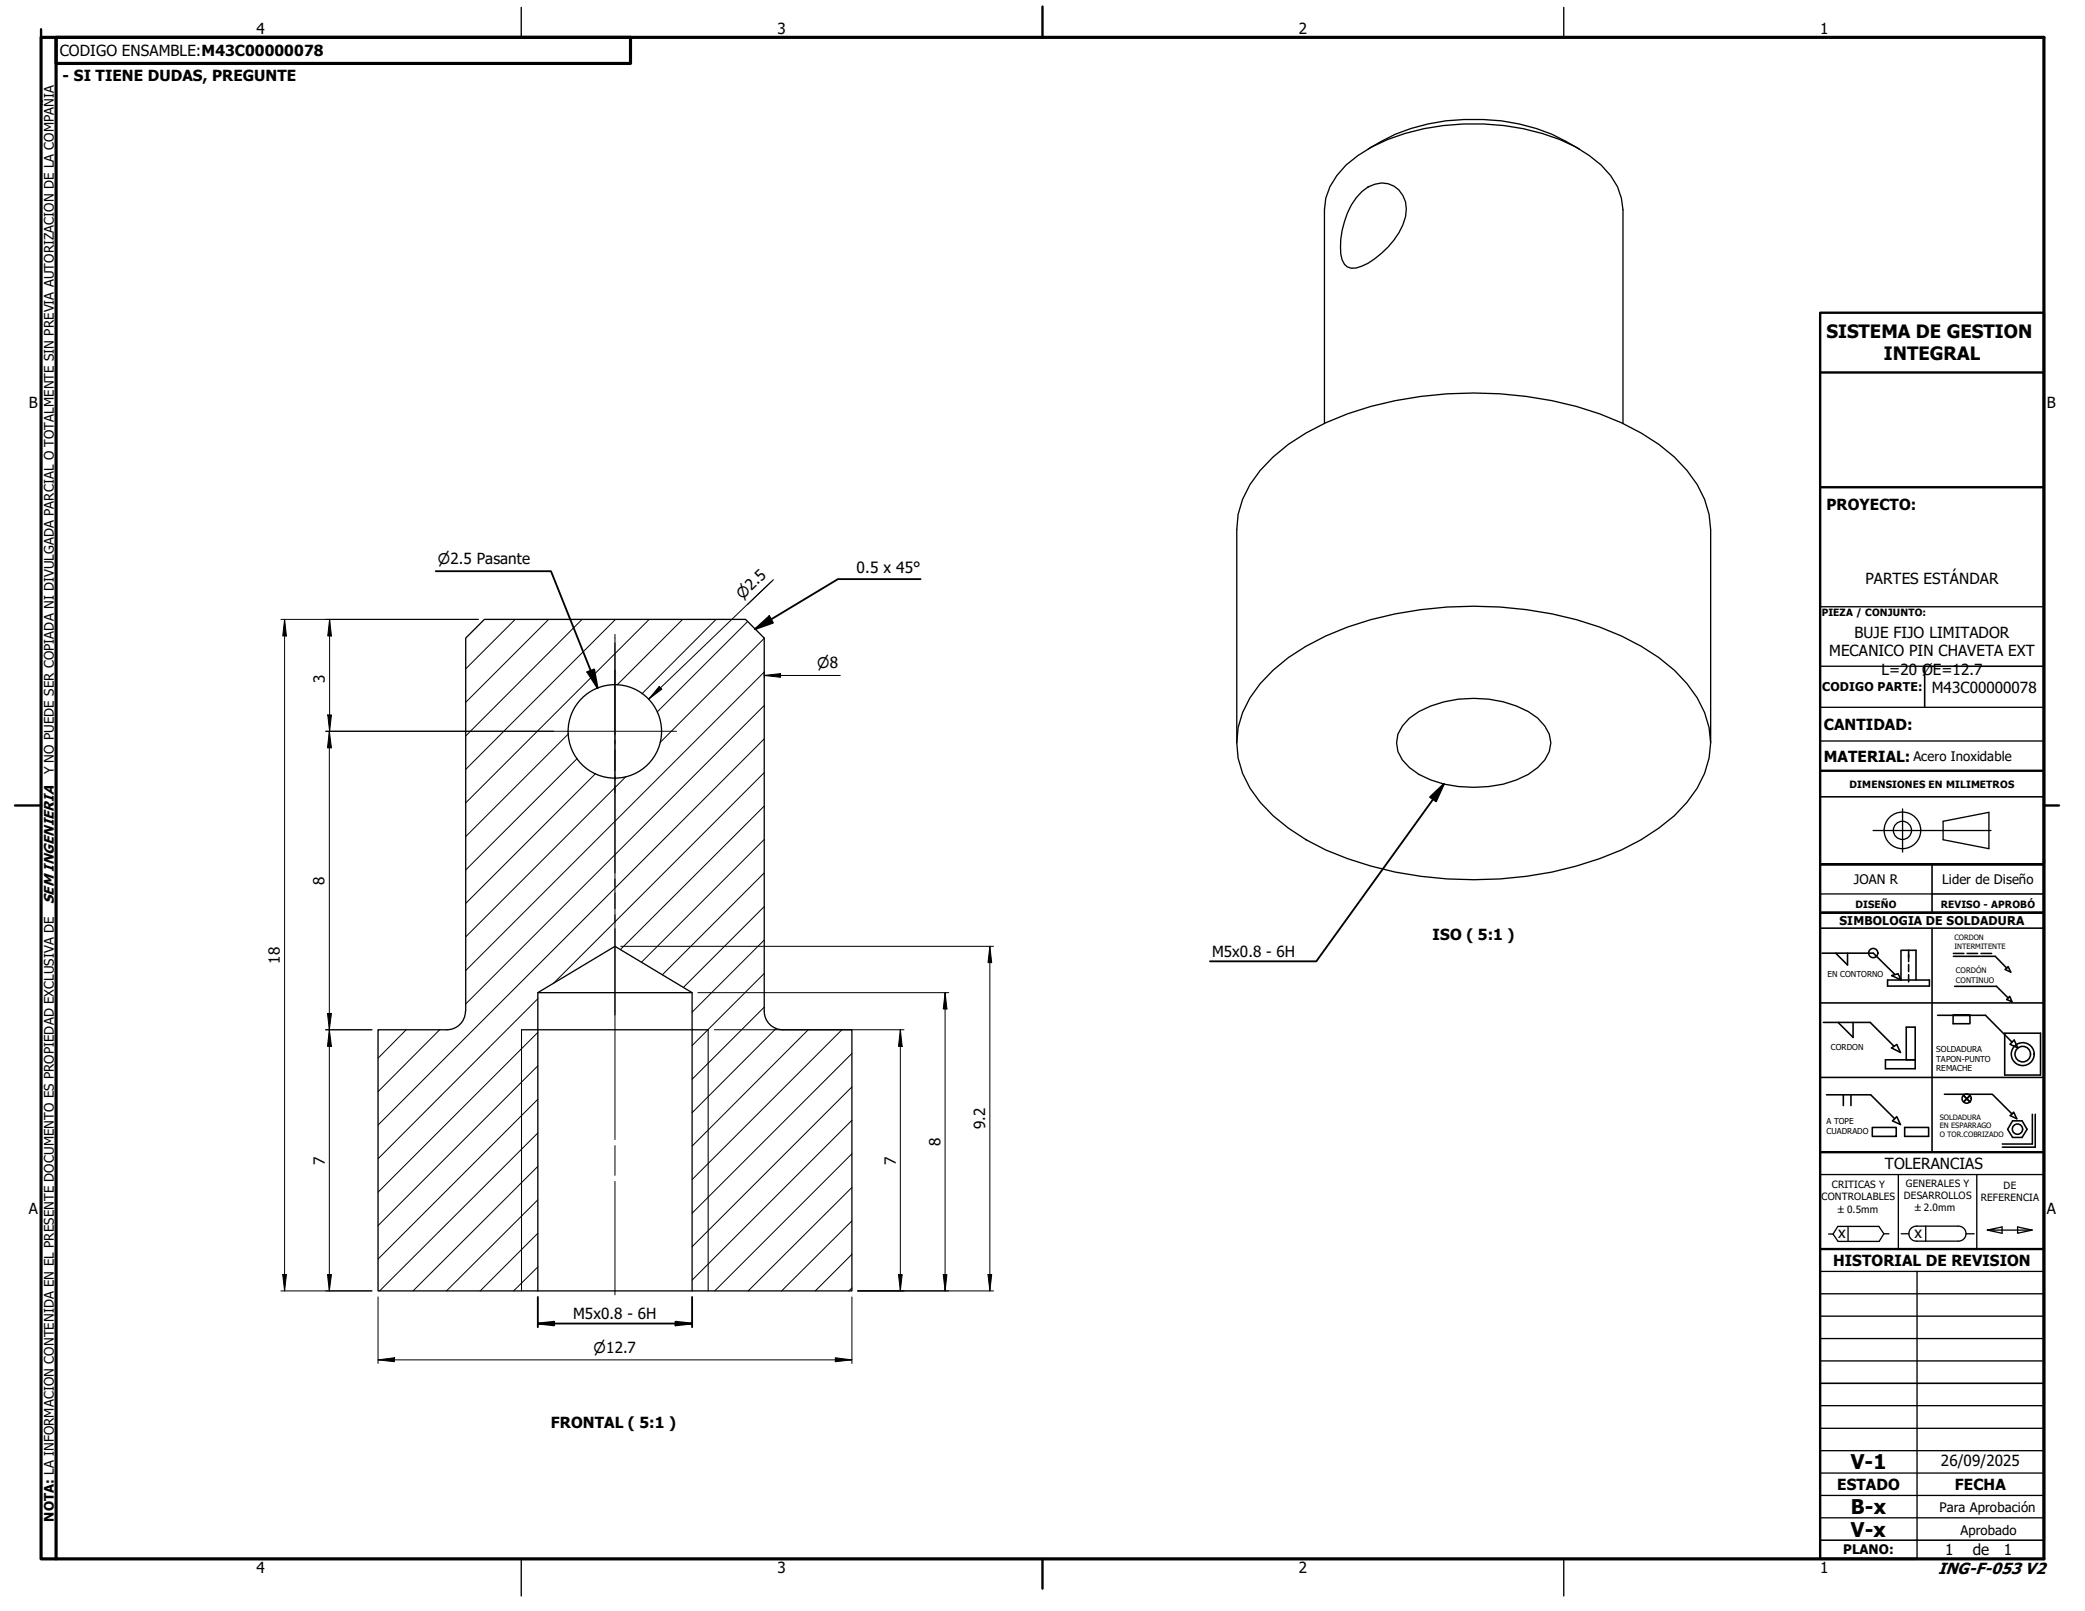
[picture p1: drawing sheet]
<svg xmlns="http://www.w3.org/2000/svg" width="279mm" height="216mm" viewBox="0 0 279 216" stroke-linecap="round" stroke-linejoin="round" font-family="sans-serif">
<!-- layer: Hatch (ISO) -->
<g fill="none" stroke="#000" stroke-width=".13">
<path d="M69 83l-6.6 6.6M73.5 83l-11.1 11.1M76.2 98.3l-13.8 13.8M78 83l-15.6 15.6M82.5 83l-20.1 20.1M87 83l-24.6 24.6M91.5 83l-8.8 8.8M96 83l-10 10M100.2 83.3l-12.1 12.1M102.4 99l-51.7 51.8M102.4 94.5l-40 40M102.4 90.1l-40 40"/>
<path d="M102.4 85.5l-14 14M77.4 101.6l-15 15M79.8 103.6l-17.4 17.5M83.9 104.1l-21.5 21.5M102.4 117l-13.6 13.6M102.4 112.5l-16.4 16.4M102.4 108l-19.3 19.2M102.4 103.5l-28.2 28.3M54.4 138l-3.7 3.8M58.9 138l-8.2 8.3M72.1 138.4l-21.4 21.4M72.1 133.8l-21.4 21.5"/>
<path d="M102.4 135l-9.7 9.6M102.4 130.5l-9.7 9.6M102.4 126l-9.7 9.6M102.4 121.5l-10.8 10.8M104 137.8l-11.3 11.3M108.3 138l-15.6 15.6M112.8 138l-20.1 20.1M72.1 156.3l-16.7 16.7M72.1 151.8l-21.2 21.2M72.1 147.3l-21.4 21.4M72.1 142.8l-21.4 21.5M114.2 159.1l-13.9 13.9"/>
<path d="M114.2 154.6l-18.4 18.4M114.2 150.1l-21.5 21.5M114.2 145.7l-21.5 21.4M114.2 141.2l-21.5 21.4M72.1 169.8l-3.3 3.2M72.1 165.3l-7.8 7.7M72.1 160.8l-12.3 12.2M114.2 172.6l-.5 .4M114.2 168.1l-4.9 4.9M114.2 163.6l-9.5 9.4"/>
</g>
<!-- layer: Visible (ISO) -->
<g fill="none" stroke="#000" stroke-width=".18">
<path d="M183.3 20a25.1 25.1 0 0 1 15.4-4 24.7 24.7 0 0 1 12.9 4M182.5 25.7a3.5 3.5 0 0 1 5-.2 4 4 0 0 1 .5 4.6 11.3 11.3 0 0 1-5.5 5.6 1.72 1.72 0 0 1-2.7-.9 10.5 10.5 0 0 1 2.7-9.1zM177.5 56.8v-28.7a8.4 8.4 0 0 1 2.9-6 23.4 23.4 0 0 1 13-5.3 31.5 31.5 0 0 1 17.7 2.9 12.9 12.9 0 0 1 5.6 5.3l.6 1.6 .2 1.5v28.7M165.7 99.6v-28.6a12.2 12.2 0 0 1 3.2-8 24.6 24.6 0 0 1 8.8-6.3 50.8 50.8 0 0 1 26.8-3.6 39.2 39.2 0 0 1 17.8 6.4 17.5 17.5 0 0 1 6.1 7.4l.6 2 .2 2.1v28.6M170.6 89.8a31 31 0 0 1 13.1-6.8 53 53 0 0 1 30.6 1 30.2 30.2 0 0 1 10.1 5.8 13.9 13.9 0 0 1 4.8 9.8 12.5 12.5 0 0 1-3.1 7.9 26.6 26.6 0 0 1-11.8 7.6 51.9 51.9 0 0 1-33.7 0 27.4 27.4 0 0 1-11.7-7.6 11.6 11.6 0 0 1 0-15.9zM188.9 96.2a13.5 13.5 0 0 1 8.6-2.6 14 14 0 0 1 8.6 2.6l.9 1.1a3.6 3.6 0 0 1 0 4.5 9.5 9.5 0 0 1-5.6 3.3 16.6 16.6 0 0 1-11.3-1.3l-1.2-.9a3.9 3.9 0 0 1-1-5.6zM243.9 89.3h14M243.9 81.3h30M243.9 94.8h30M243.9 99.3h30M243.9 119.8h15M62.4 135.5a2.49 2.49 0 0 1-2.5 2.5h-9.2v35h21.4v-40l10.3-6.2 10.3 6.2v40h21.5v-35h-9.3"/>
<path d="M62.4 135.5v-50l2.5-2.5h35l2.5 2.5v50a2.49 2.49 0 0 0 2.5 2.5M69.9 138h25M72.1 133h20.6M72.1 173h20.6M243.9 179.4h30M243.9 176.4h30M243.9 173.4h30M243.9 170.4h30M247.6 164.4v2M252.4 165.3l-.6 1.1h-5.5l-.7-1h-.6M253.1 165.3h-.7l-.6-.9h-5.5l-.7 1M254.8 165.3h1"/>
<path d="M256.9 166.3h5.5M256.9 164.3h5.5M256.9 164.3a1.01 1.01 0 0 0-1.1 1 1.01 1.01 0 0 0 1.1 1M256.9 170.4v38.5M258.1 164.3v2M262.4 164.3a1.01 1.01 0 0 1 1.1 1 1.01 1.01 0 0 1-1.1 1M263.5 165.3h1M266.3 164.9l2 .4v-.9l-2 .5h6M270.4 164.4l1.9 .5-1.9 .4zM243.9 182.4h30"/>
<circle cx="82.4" cy="98" r="6.3"/>
</g>
<!-- layer: Visible Narrow (ISO) -->
<path d="M69.9 138v35M94.9 138v35" fill="none" stroke="#000" stroke-width=".14"/>
<!-- layer: Border (ANSI) -->
<path d="M5.5 5h268.4v203.9h-268.4zM7.5 5h77v3.5h-77zM7.5 5v203.9" fill="none" stroke="#000" stroke-width=".42"/>
<!-- layer: Border (ISO) -->
<path d="M5.5 3.9v1.1M139.7 .9v4.1M2 107.9h3.5M273.9 107.9h2M139.7 208.9v4" fill="none" stroke="#000" stroke-width=".32"/>
<!-- layer: Border (ANSI) -->
<path d="M69.8 1v4M209.5 1v4M69.8 208.9v5M209.5 208.9v5" fill="none" stroke="#000" stroke-width=".18"/>
<!-- layer: Title (ISO) -->
<path d="M243.9 49.9h30M243.9 65.3v-23.4h30v164.5M243.9 65.3v57M243.9 65.3h30M243.9 103.3h30M273.9 115.8h-30h30M243.9 122.3v32.1h30M243.9 122.3h30M243.9 154.4v54.5h13M243.9 167.4h30" fill="none" stroke="#000" stroke-width=".32"/>
<!-- layer: Title (ANSI) -->
<g fill="none" stroke="#000" stroke-width=".21">
<path d="M273.9 89.3h-16v5.5M243.9 106.8h30M258.9 119.8h15M258.9 115.8v6.5M243.9 122.3h30h-29.7M243.9 124.4h30M243.9 134.4h30M244.2 127.7h6.8l2.9 2.9M244.3 137h6.3l3.2 3.2M246 127.7l1.6 1.6v-1.6M246.3 137l2 2v-2M252.9 131.3h5.7v.9h-5.7z"/>
<path d="M253.5 130.7l.9-.2 .3 .8zM254.7 131.3v-3.9h2.1v3.9M255.8 127.4v1.5M255.8 129.3v.9M255.8 130.6v1M258.9 124.4v30M259.6 136.1h6.5l3.5 3.6M261.7 136.1v1.1h2.3v-1.1h-2.3h2.3M261.8 127.8h1.4M261.8 128.2h5.6l1.5 1.6M261.9 132.2h5.6l1.6 1.5M263.6 127.8h1.4"/>
<path d="M265.5 127.8h1.4M268.6 138.5h4.8v5.6h-4.8zM269.1 129.5l.4 .8-.8-.4zM269.3 133.5l.3 .8-.7-.4zM269.9 139.4l.5 1-1.1-.5zM243.9 144.4h30M244.8 146.7h5.9l3.2 3.2M247 146.7v1.5M248 146.7v1.5M250.9 151.1h3.2v1.2h-3.2zM253.5 140.4l.7-.4 .5 1zM254.2 149.6l.5 1.1-1.1-.5z"/>
<path d="M255.2 151.1h3.2v1.2h-3.2zM255.4 142v-4.3h1.2v5.5h-3.9v-1.2h3.9M260.6 146.6h6.4l2.6 2.7M263.1 146.8l.9 .9M264 146.8l-.9 .9 .9-.9M269.4 149.5l.4-.5 .5 .9zM269.7 150.2h1.3l.6 1.1-.6 1.1h-1.3l-.7-1.1zM272.3 149.3v4h-4M272.7 149.3v4.4h-4.4M243.9 185.4h30M243.9 206.4h30"/>
<circle cx="251" cy="127.7" r=".62"/>
<circle cx="263.5" cy="147.2" r=".62"/>
<circle cx="270.4" cy="151.3" r=".69"/>
<circle cx="271.1" cy="141.3" r="1.53"/>
<circle cx="271.1" cy="141.3" r="1.04"/>
</g>
<g fill="none" stroke="#000" stroke-width=".18">
<path d="M260.4 110.1l6.1-1.2v4.8l-6.1-1.2zM243.9 157.4h30M254.4 157.4v10M264.9 157.4v10M243.9 191.4h30M243.9 194.4h30M243.9 188.4h30M243.9 197.4h30M243.9 203.4h30M243.9 200.4h30"/>
<circle cx="254.9" cy="111.3" r="2.45"/>
<circle cx="254.9" cy="111.3" r="1.22"/>
</g>
<!-- layer: Centerline (ANSI) -->
<path d="M251 111.3h15.8M255 108.4v5.8" fill="none" stroke="#000" stroke-width=".18"/>
<!-- layer: Dimension (ISO) -->
<g fill="none" stroke="#000" stroke-width=".13">
<path d="M103.4 77.9l-3.2 3.1M103.6 77.7l-16.7 16M37.6 83h26.5M38.1 83l.3 2.2h-.5zM38.1 83v90M43.6 98h30.6M43.9 95.8h.5l-.2 2.2zM44.1 98l.3 2.2h-.5zM44.1 98v75M44.2 83l.2 2.2h-.5zM44.2 83v15M88.3 92l.4 .4-1.8 1.3z"/>
<path d="M102.4 90.5l2.2-.2v.5zM102.4 90.5h10.2M102.4 90v.8M43.6 138h6.2M43.9 135.8h.5l-.3 2.2zM44.1 138l.3 2.2h-.5zM83.2 126.8h49.9M93.5 133h33.6M95.7 138h25.4M120.6 138l.3 2.2h-.5zM120.6 138v35M126.6 133l.3 2.2h-.5z"/>
<path d="M126.6 133v40M132.6 126.8l.3 2.2h-.5zM132.6 126.8v46.2M37.6 173h12.2M37.9 170.8h.5l-.3 2.2zM43.9 170.8h.5l-.3 2.2zM50.7 173.8v8.9M114.2 173.8v8.9M114.9 173h18.2M120.4 170.8h.5l-.3 2.2zM126.4 170.8h.5l-.3 2.2zM132.4 170.8h.5l-.3 2.2z"/>
<path d="M50.7 182.2l2.1-.2v.5zM50.7 182.2h63.5M111.9 182l2.3 .2-2.3 .3z"/>
</g>
<g fill="#000">
<path d="M38.1 83l.3 2.2h-.5zM43.9 95.8h.5l-.2 2.2zM44.2 83l.2 2.2h-.5zM88.3 92l.4 .4-1.8 1.3zM102.4 90.5l2.2-.2v.5zM44.1 98l.3 2.2h-.5zM43.9 135.8h.5l-.3 2.2zM126.6 133l.3 2.2h-.5zM132.6 126.8l.3 2.2h-.5zM44.1 138l.3 2.2h-.5zM120.6 138l.3 2.2h-.5zM37.9 170.8h.5l-.3 2.2z"/>
<path d="M43.9 170.8h.5l-.3 2.2zM120.4 170.8h.5l-.3 2.2zM126.4 170.8h.5l-.3 2.2zM132.4 170.8h.5l-.3 2.2zM50.7 182.2l2.1-.2v.5zM111.9 182l2.3 .2-2.3 .3z"/>
</g>
<!-- layer: Centerline (ISO) -->
<path d="M82.4 85v67.7M82.4 153.5v4M82.4 158.3v15.2" fill="none" stroke="#000" stroke-width=".13"/>
<!-- layer: Center Mark (ISO) -->
<path d="M74.2 98h16.5M82.4 89.8v16.5" fill="none" stroke="#000" stroke-width=".13"/>
<!-- layer: Symbol (ISO) -->
<path d="M58.4 76.6h15.4l6.3 15.6M123.4 77.6h-11.1l-11.1 6.7M78.7 90.1l.9-.4 .5 2.5zM101.2 84.3l1.9-1.7 .5 .9zM191.6 106.8l1.9-1.7-1.1 2.3zM193.5 105.1l-17.1 23.7h-14.3M72.1 177.4l2.2-.3v.5zM72.1 177.4h20.6M72.1 173.8v4.1M90.5 177.1l2.2 .3-2.2 .2zM92.7 173.8v4.1" fill="none" stroke="#000" stroke-width=".25"/>
<path d="M78.7 90.1l.9-.4 .5 2.5zM101.2 84.3l1.9-1.7 .5 .9zM191.6 106.8l1.9-1.7-1.1 2.3zM72.1 177.4l2.2-.3v.5zM90.5 177.1l2.2 .3-2.2 .2z" fill="#000"/>
<g font-size="2.7">
<text x="248" y="196.9">V-1</text>
<text x="248" y="202.9">B-x</text>
<text x="248" y="205.9">V-x</text>
</g>
<g font-size="2.5">
<text x="244.8" y="45.3">SISTEMA DE GESTION</text>
<text x="252.4" y="48.3">INTEGRAL</text>
</g>
<text font-size="2.2" x="259.7" y="210.9">ING-F-053 V2</text>
<text font-size="2.1" x="114.8" y="76.8">0.5 x 45°</text>
<g font-size="2">
<text x="34.4" y="4.6">4</text>
<text x="104.2" y="4.6">3</text>
<text x="174.1" y="4.6">2</text>
<text x="243.9" y="4.6">1</text>
<text x="8" y="7.5">CODIGO ENSAMBLE:M43C00000078</text>
<text x="8.4" y="10.9">- SI TIENE DUDAS, PREGUNTE</text>
<text x="3.9" y="54.7">B</text>
<text x="274.3" y="54.7">B</text>
<text x="244.8" y="68.3">PROYECTO:</text>
<text x="250" y="78.3">PARTES ESTÁNDAR</text>
<text x="245.1" y="87.9">MECANICO PIN CHAVETA EXT</text>
<text x="248.5" y="85.5">BUJE FIJO LIMITADOR</text>
<text x="43.5" y="91.5" transform="rotate(-90 43.5 91.5)">3</text>
<text x="252.1" y="90.4">L=20 ØE=12.7</text>
<text x="258.9" y="92.8">M43C00000078</text>
<text x="244.4" y="97.8">CANTIDAD:</text>
<text x="244.4" y="102.1">MATERIAL:</text>
<text x="43.5" y="118.6" transform="rotate(-90 43.5 118.6)">8</text>
<text x="192" y="126">ISO ( 5:1 )</text>
<text x="37.5" y="129.2" transform="rotate(-90 37.5 129.2)">18</text>
<text x="162.4" y="128.2">M5x0.8 - 6H</text>
<text x="126" y="153.6" transform="rotate(-90 126 153.6)">8</text>
<text x="132" y="151.3" transform="rotate(-90 132 151.3)">9.2</text>
<text x="43.5" y="156.1" transform="rotate(-90 43.5 156.1)">7</text>
<text x="120.1" y="156.1" transform="rotate(-90 120.1 156.1)">7</text>
<text x="252.6" y="156.7">TOLERANCIAS</text>
<text x="3.8" y="162.7">A</text>
<text x="246.3" y="165.9">x</text>
<text x="256.5" y="165.9">x</text>
<text x="274.3" y="162.7">A</text>
<text x="245.6" y="169.7">HISTORIAL DE REVISION</text>
<text x="76.8" y="176.7">M5x0.8 - 6H</text>
<text x="73.8" y="191.4">FRONTAL ( 5:1 )</text>
<text x="260.1" y="196.5">26/09/2025</text>
<text x="246.2" y="199.6">ESTADO</text>
<text x="262" y="199.6">FECHA</text>
<text x="260.7" y="208.5">1</text>
<text x="264.4" y="208.5">de</text>
<text x="268.5" y="208.5">1</text>
<text x="34.4" y="210.8">4</text>
<text x="104.2" y="210.8">3</text>
<text x="174.1" y="210.8">2</text>
<text x="243.9" y="210.8">1</text>
</g>
<g font-size="1.9">
<text x="58.7" y="75.6">⌀2.5 Pasante</text>
<text x="99.5" y="80.4" transform="rotate(-44 99.5 80.4)">⌀2.5</text>
<text x="109.5" y="89.5">⌀8</text>
<text x="7.2" y="121.1" transform="rotate(-90 7.2 121.1)">SEM INGENIERIA</text>
<text x="79.6" y="181.3">⌀12.7</text>
</g>
<g font-size="1.8">
<text x="256.4" y="102">Acero Inoxidable</text>
<text x="7.2" y="103.8" transform="rotate(-90 7.2 103.8)">Y NO PUEDE SER COPIADA NI DIVULGADA PARCIAL O TOTALMENTE SIN PREVIA AUTORIZACION DE LA COMPAÑIA</text>
<text x="248.4" y="118.5">JOAN R</text>
<text x="260.3" y="118.5">Lider de Diseño</text>
<text x="7.2" y="203.9" transform="rotate(-90 7.2 203.9)">NOTA: LA INFORMACION CONTENIDA EN EL PRESENTE DOCUMENTO ES PROPIEDAD EXCLUSIVA DE</text>
<text x="259.9" y="202.7">Para Aprobación</text>
<text x="247" y="208.3">PLANO:</text>
<text x="262.7" y="205.8">Aprobado</text>
</g>
<g font-size="1.6">
<text x="244.2" y="92.6">CODIGO PARTE:</text>
<text x="246.5" y="123.9">SIMBOLOGIA DE SOLDADURA</text>
</g>
<g font-size="1.3">
<text x="244.1" y="82.6">PIEZA / CONJUNTO:</text>
<text x="247.8" y="105.6">DIMENSIONES EN MILIMETROS</text>
<text x="248.6" y="121.7">DISEÑO</text>
<text x="260.1" y="121.7">REVISO - APROBÓ</text>
<text x="244.1" y="160.9">CONTROLABLES</text>
<text x="245.5" y="159.2">CRITICAS Y</text>
<text x="255.1" y="160.7">DESARROLLOS</text>
<text x="255.4" y="159.1">GENERALES Y</text>
<text x="265.4" y="160.9">REFERENCIA</text>
<text x="268.5" y="159.3">DE</text>
<text x="246.3" y="162.5">±0.5mm</text>
<text x="256.6" y="162.3">±2.0mm</text>
</g>
<g font-size="1.1">
<text x="244.9" y="130.9">EN CONTORNO</text>
<text x="245.4" y="140.7">CORDON</text>
<text x="259.5" y="141">SOLDADURA</text>
<text x="259.5" y="142.3">TAPON-PUNTO</text>
<text x="259.5" y="143.6">REMACHE</text>
<text x="244.8" y="150.6">A TOPE</text>
<text x="244.8" y="151.9">CUADRADO</text>
</g>
<g font-size="1">
<text x="261.9" y="126">CORDON</text>
<text x="261.9" y="127.2">INTERMITENTE</text>
<text x="262.1" y="130.4">CORDÓN</text>
<text x="262.1" y="131.7">CONTINUO</text>
<text x="259.9" y="150">SOLDADURA</text>
<text x="259.9" y="151.2">EN ESPARRAGO</text>
<text x="259.9" y="152.4">O TOR.COBRIZADO</text>
</g>
</svg>
